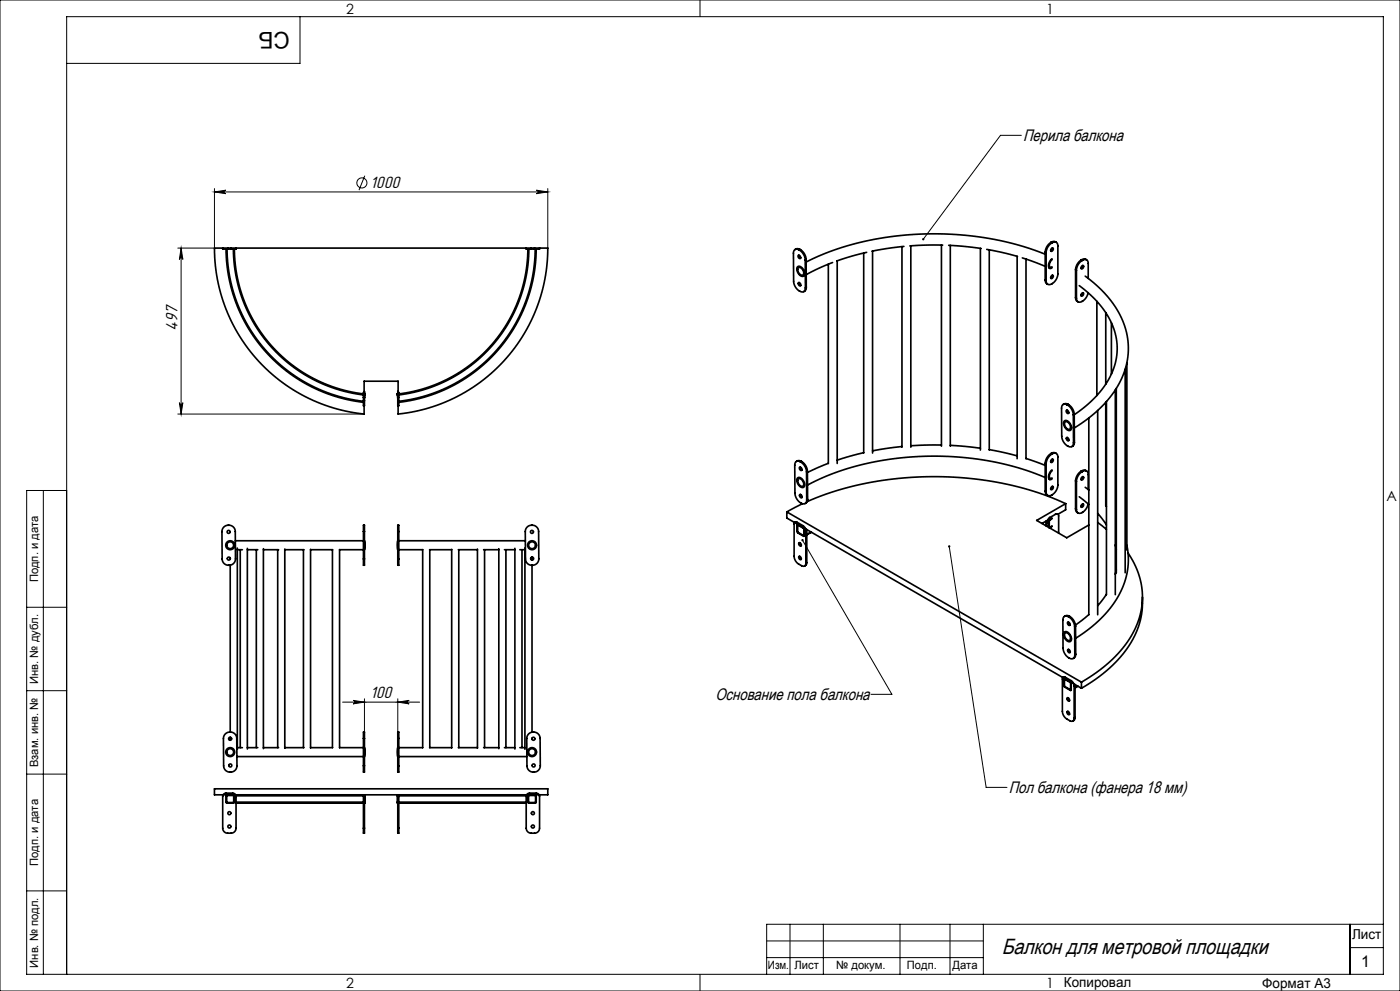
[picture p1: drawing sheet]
<svg xmlns="http://www.w3.org/2000/svg" width="420mm" height="297mm" viewBox="0 0 420 297" stroke-linecap="round" stroke-linejoin="round" font-family="sans-serif">
<g fill="none" stroke="#000" stroke-width=".3">
<path d="M0 0h420v297h-420zM90 5v14h-70M210 0v5M64.3 57.5l3.4-.5a.53 .53 0 0 0-.5 .5 .53 .53 0 0 0 .5 .5zM64.3 56.5v17.8l-11 .1M64.3 57.5h100M109.4 52.7l-1.7 4.3M160.9 57l3.4 .5-3.4 .5a.53 .53 0 0 0 .5-.5 .53 .53 0 0 0-.5-.5zM164.3 56.5v17.8M306.4 40.6h-6.3l-23.1 31.1M54.3 74.4l.6 3.4a.53 .53 0 0 0-.6-.5 .53 .53 0 0 0-.5 .5zM54.3 74.4v49.7"/>
<path d="M53.3 124.1h55.9M53.8 120.7a.53 .53 0 0 0 .5 .5 .53 .53 0 0 0 .6-.5l-.6 3.4zM13 147v145M20 147h-12v145h407v-287h-395v287M240.7 161.9l26.9 46.2h-6.3M284.8 163.8l11 72.2h6.3M8 182h12M8 207h12M102.8 210.4h23.1M105.9 209.9l3.4 .5-3.4 .6a.53 .53 0 0 0 .5-.6 .53 .53 0 0 0-.5-.5zM109.3 209.4v10M119.3 210.4l3.4-.5a.53 .53 0 0 0-.5 .5 .53 .53 0 0 0 .5 .6z"/>
<path d="M119.3 209.4v11.9M8 232h12M8 267h12M237 277v15M247 277v15M270 277v15M285 277v15M295 277v15M405 277v15M415 277h-185v15M210 292v5M230 282h65"/>
<path d="M230 287h65M405 284h10"/>
<circle cx="108.6" cy="54.8" r="1.51"/>
</g>
<g fill="#000">
<path d="M64.3 57.5l3.4-.5a.53 .53 0 0 0-.5 .5 .53 .53 0 0 0 .5 .5zM160.9 57l3.4 .5-3.4 .5a.53 .53 0 0 0 .5-.5 .53 .53 0 0 0-.5-.5z"/>
<path d="M54.3 74.4l.6 3.4a.53 .53 0 0 0-.6-.5 .53 .53 0 0 0-.5 .5zM53.8 120.7a.53 .53 0 0 0 .5 .5 .53 .53 0 0 0 .6-.5l-.6 3.4z"/>
<path d="M276.7 71.5l.1 .5 .2-.3-.2 .3a.35 .35 0 0 0 .4-.1 .35 .35 0 0 0 0-.5 .35 .35 0 0 0-.5 .1zM240.5 161.6a.35 .35 0 0 0 .1 .6 .35 .35 0 0 0 .5-.3 .35 .35 0 0 0-.5-.3l.1 .3zM284.5 163.5a.35 .35 0 0 0 .1 .6 .35 .35 0 0 0 .5-.3 .35 .35 0 0 0-.4-.4l.1 .4-.1-.4z"/>
<path d="M105.9 209.9l3.4 .5-3.4 .6a.53 .53 0 0 0 .5-.6 .53 .53 0 0 0-.5-.5zM119.3 210.4l3.4-.5a.53 .53 0 0 0-.5 .5 .53 .53 0 0 0 .5 .6z"/>
</g>
<g fill="none" stroke="#000" stroke-width=".5">
<path d="M66.8 74.4h-2.5a50 50 0 0 0 44.9 49.7v-2.5M66.8 74.4h1.5M66.8 74.4a.5 .5 0 0 0 .8 .3h.7M67.8 74.7a46.5 46.5 0 0 0 41.2 45.9M68.1 74.7a46.2 46.2 0 0 0 40.9 45.6M68.3 74.4h1M68.3 74.7h1M68.3 74.4v.3M69.3 74.4h1.5M69.3 74.4v.3M70 74.7a44.3 44.3 0 0 0 39 43.7M70.3 74.7a44 44 0 0 0 38.7 43.4"/>
<path d="M70.8 74.4a.5 .5 0 0 1-.8 .3h-.7M70.8 74.4h87.1M157.9 74.4a.5 .5 0 0 0 .8 .3h.7M157.9 74.4h1.5M158.4 74.7a44 44 0 0 1-38.8 43.4M158.7 74.7a44.3 44.3 0 0 1-39.1 43.7M159.4 74.4h1M159.4 74.4v.3M159.4 74.7h1M160.4 74.4h1.5M160.4 74.4v.3M160.6 74.7a46.2 46.2 0 0 1-41 45.6"/>
<path d="M160.9 74.7a46.5 46.5 0 0 1-41.3 45.9M161.9 74.4h2.4a50 50 0 0 1-44.9 49.7v-2.5M161.9 74.4a.5 .5 0 0 1-.9 .3h-.6M239.3 79.9a1.92 1.92 0 0 1 2 2.5 1.09 1.09 0 0 1-1.1 .4 1.09 1.09 0 0 1-.8-.9 1.71 1.71 0 0 1-.1-2zM239.5 76.6a.51 .51 0 0 1 .6 .2 .51 .51 0 0 1-.2 .7l-.4-.4zM239.7 76.5l.1 .5 .4 .3M239.7 74.9a1.02 1.02 0 0 0-1.2-.1 1.02 1.02 0 0 0-.5 1.1l.1 8.4a3.1 3.1 0 0 0 3 3.1l.4-.4 .1-.7M239.7 74.9l.2 .1M239.9 75l1.3 1.4 .4 1.5M240 74.7l-.7-.2-.8 .3M240 74.7l-.3 .2M240 74.7l.1 .1"/>
<path d="M240.1 74.8l1.3 1.4 .4 1.5M240.1 74.8l-.2 .2M241.6 77.9v8.4M241.8 77.7l-.2 .2M241.8 77.7l.1 8.4M248.5 79.2v59.7M249.8 78.7l-3.8 1.5-4.1 2.1M251.2 78.2v60.7M259.1 75.8v60M260 75.6l-8.9 2.6M261.8 75.2v60.6M270.6 73.9v60.1"/>
<path d="M271.2 73.9l-9.6 1.4M273.2 73.7v60.3M282.4 73.4v60.3M282.8 73.5l-9.8 .2M284.6 73.5l9.7 1M285.1 73.5v60.2M294.1 74.4v60.5M296 74.7l9.3 2.2M296.8 74.9v60M305.1 76.8v60.7M306.7 77.3l6.9 2.5M307.8 77.6v59.9"/>
<path d="M313.6 76.2a93.3 93.3 0 0 0-68.6 .8l-3.2 1.5M313.6 75.6l.2 .1M313.6 75.6v8.4M313.8 75.7v8.4M315.2 72.7l-1.1 1.1-.5 1.8M315.2 72.7l.3 .1M315.4 72.6l.7-.2 .8 .2M315.4 72.6l.3 .1M315.4 72.6l-.2 .1M315.4 74.5a.36 .36 0 0 1 .6 0 .36 .36 0 0 1-.1 .5 .38 .38 0 0 1-.6 .3 .38 .38 0 0 1 0-.7zM315.5 72.8l-1.1 1.1-.6 1.8M315.6 77.5l-.8 1.2a1.11 1.11 0 0 0 .4 1.8l.4-.2"/>
<path d="M315.6 77.9l-.6 .8a.73 .73 0 0 0-.3 .9 .73 .73 0 0 0 .8 .4h.1M315.7 72.7a1.02 1.02 0 0 1 1.2-.1 1.02 1.02 0 0 1 .5 1.1v8.4a3.1 3.1 0 0 1-3 3.1l-.4-.4-.2-.7M315.7 72.7l-.2 .1M315.7 74.3l-.1 .6-.4 .3M324.3 77.9l-1.2 1.4-.4 1.5M324.3 77.9l.3 .2M324.5 77.8l.7-.2 .8 .3M324.5 77.8l.3 .2M324.5 77.8l-.2 .1M324.5 79.8a.36 .36 0 0 1 .6-.1 .36 .36 0 0 1-.1 .6 .38 .38 0 0 1-.6 .2 .38 .38 0 0 1 0-.6zM324.6 78.1l-1.3 1.4-.4 1.5M324.8 78a1.02 1.02 0 0 1 1.2-.1 1.02 1.02 0 0 1 .5 1.1v4.4"/>
<path d="M324.8 78l-.2 .1M324.8 79.6l-.1 .5-.4 .3M239.5 80.3a1.37 1.37 0 0 1 1.4 .6 1.37 1.37 0 0 1-.1 1.5 1.57 1.57 0 0 1-1.3-2.1zM239.5 84.7a.51 .51 0 0 1 .7 .3 .51 .51 0 0 1-.3 .7l-.4-.5zM239.7 84.7l.2 .5 .3 .3M241.9 86.1l-.2 .8-.6 .5M241.9 86.1l-.3 .2M313.6 84l.1 .7 .6 .5M313.6 84l.2 .1M314.8 80.4h.1M315.4 82.7a.36 .36 0 0 1 .6-.1 .36 .36 0 0 1-.1 .6 .38 .38 0 0 1-.6 .2 .38 .38 0 0 1 0-.6zM315.7 82.5l-.1 .5-.4 .3"/>
<path d="M322.7 89.2l.1 .7 .6 .6M322.7 80.8v8.4M322.7 80.8l.2 .2M322.7 89.2l.2 .2M322.9 81v8.4M323.8 85.6a25.7 25.7 0 0 1 11.2 16.8 20.9 20.9 0 0 1-7.1 17.3l-2.3 2.1-3.3 2.5M324.5 87.9a.36 .36 0 0 1 .6 0 .36 .36 0 0 1-.1 .5 .38 .38 0 0 1-.6 .3 .38 .38 0 0 1 0-.7zM324.8 87.7l-.1 .6-.4 .3M325.6 82.8a29.2 29.2 0 0 1 12.7 18.7 24.1 24.1 0 0 1-8.2 20.8 43.9 43.9 0 0 1-7.8 6M326.4 87.7a3 3 0 0 1-2.9 2.8l-.4-.4-.2-.7M329.1 90.3v28.2M331.7 93.7v21.4"/>
<path d="M333.4 96.7v15.4M109 119.1v1M109 119.1h.3M109.2 117.4l.1 .2M109.2 117.6v-3.3h10.2v3.3M109.3 118l.2 .1M109.3 117.6a.5 .5 0 0 0-.3 .8v.7M109.3 117.6v1.5M109.3 119.1v1M109.3 118.1h.2M109.3 118.4h.1M109.4 118.4l-.1 1"/>
<path d="M109.5 118.1l-.1 .3M119.2 118.1v.3M119.2 118.4l.1 1M119.3 118l-.1 .1M119.3 117.6a.5 .5 0 0 1 .3 .8v.7M119.3 117.6v1.5M119.3 119.1v1M119.3 119.1h.3M119.3 118.1h-.1M119.3 118.4h-.1M119.4 117.4l-.1 .2M119.6 119.1v1"/>
<path d="M334.6 116.9v61.3M334.9 116.4v55.3M337.6 110.7v61M338.1 108.7v56.1M109 120.1v.7a.5 .5 0 0 0 .3 .8v-1.5M109 120.1h.3M119.3 120.1v.7a.5 .5 0 0 0 .3 .8v-1.5M119.3 120.1h.3M240.1 140l.1 .5 .4 .4M240.1 138.4a1.02 1.02 0 0 0-1.2-.1 1.02 1.02 0 0 0-.5 1.1l.1 8.4a3.1 3.1 0 0 0 2.9 3.1l.5-.4 .1-.7M240.1 138.4l.2 .1M240.3 138.5l1.2 1.4 .5 1.5"/>
<path d="M240.4 138.2l-.7-.2-.8 .3M240.4 138.2l-.3 .2M240.4 138.2l.1 .1M240.5 138.3l1.3 1.4 .4 1.6M240.5 138.3l-.2 .2M248.5 138.9l-6.3 2.7M259.1 135.7l-7.9 2.2M270.6 133.8l-8.8 1.3M282.4 133.4l-9.2 .2M285.1 133.5l9 .8M296.8 134.8l8.3 1.8M307.8 137.4l5.8 2.1"/>
<path d="M313.6 138.9l.2 .1M313.6 138.9v8.3M313.8 139v8.4M315.2 136l-1.2 1.4-.4 1.5M315.2 136l.3 .1M315.4 135.9l.7-.3 .8 .3M315.4 135.9l.3 .1M315.4 135.9l-.2 .1M315.4 137.8a.36 .36 0 0 1 .6-.1 .36 .36 0 0 1-.1 .6 .38 .38 0 0 1-.6 .3 .38 .38 0 0 1 0-.7zM315.5 136.1l-1.1 1.1-.6 1.8M315.7 136a1.02 1.02 0 0 1 1.2-.1 1.02 1.02 0 0 1 .5 1.1v8.4a3.1 3.1 0 0 1-3 3.1l-.4-.4-.2-.7M315.7 136l-.2 .1"/>
<path d="M315.7 137.6l-.1 .5-.4 .4M319.3 126.1a1.92 1.92 0 0 1 2.1 2.5 1.09 1.09 0 0 1-1.2 .4 1.09 1.09 0 0 1-.7-.9 1.71 1.71 0 0 1-.2-2zM319.5 126.5a1.37 1.37 0 0 1 1.4 .7 1.37 1.37 0 0 1-.1 1.5 1.58 1.58 0 0 1-1.3-2.2zM319.9 123a.51 .51 0 0 1 .6 .3 .51 .51 0 0 1-.2 .6l-.4-.4zM319.9 131.2a.51 .51 0 0 1 .7 .3 .51 .51 0 0 1-.3 .6l-.3-.4zM320.1 122.9l.1 .6 .4 .3M320.1 121.3a1.02 1.02 0 0 0-1.2-.1 1.02 1.02 0 0 0-.4 1.1v8.4a3.1 3.1 0 0 0 3 3.2l.4-.5 .2-.7M320.1 121.3l.2 .1M320.2 131.1l.1 .6 .4 .3M320.3 121.4l1.1 1.1 .6 1.8M320.4 121.2l-.7-.2-.7 .2M320.4 121.2l-.3 .1"/>
<path d="M320.4 121.2l.2 .1M320.6 121.3l1.2 1.4 .5 1.5M320.6 121.3l-.3 .1M322 124.3l.1 8.4M322.3 124.2l-.3 .1M322.3 124.2v8.4M322.3 132.6l-.1 .7-.6 .5M322.3 132.6l-.2 .1M326.6 125.3v58.9l-4 3.1M329.3 123v61.2M331.7 120.6v31l.2 .2M331.9 120.3v57.9"/>
<path d="M67.2 157.9a2.02 2.02 0 0 1 2.2-.4 2.02 2.02 0 0 1 1.2 1.8v8.2a2 2 0 0 1-1.9 1.9 2 2 0 0 1-2.1-1.9v-8.2l.2-.8zM109 159.3v-1a.53 .53 0 0 1 .3-.9v1.9M109 159.3h.3M109 159.3v8.2M109.3 159.3v8.2M119.3 159.3v-1a.53 .53 0 0 1 .3-.9v1.9M119.3 159.3v8.2M119.3 159.3h.3M119.6 159.3v8.2M158.2 157.9a2.02 2.02 0 0 1 2.1-.4 2.02 2.02 0 0 1 1.3 1.8v8.2a2 2 0 0 1-1.9 1.9 2 2 0 0 1-2.1-1.9v-8.2l.1-.8zM236 153.4l88.4 51M236 153.4v1.9l88.4 51"/>
<path d="M239.2 157.2l2 1.1v2.4l-2-1.2zM239.3 143.2a1.92 1.92 0 0 1 2 2.5 1.09 1.09 0 0 1-1.1 .4 1.09 1.09 0 0 1-.8-1 1.71 1.71 0 0 1-.1-1.9zM239.3 157.4l1.8 1v2.1l-1.8-1zM239.5 143.6a1.37 1.37 0 0 1 1.4 .6 1.37 1.37 0 0 1-.1 1.5 1.57 1.57 0 0 1-1.3-2.1zM239.9 140.1a.51 .51 0 0 1 .6 .2 .51 .51 0 0 1-.2 .7l-.4-.4zM239.9 148.3a.51 .51 0 0 1 .6 .2 .51 .51 0 0 1-.2 .7l-.4-.4zM240.1 148.2l.2 .5 .3 .3M240.7 151l-4.7 2.4M241.8 159.1l-.6-1.3-2.1-1.3a.54 .54 0 0 0-.6 0 .54 .54 0 0 0-.3 .5v10l.8 1.5 1.4 1a.81 .81 0 0 0 1 .1 .81 .81 0 0 0 .4-.8M241.8 159.1v9.7M242 141.4v8.4M242 158.7v.2"/>
<path d="M242 158.9l-.2 .2M242 158.9v9.7M242.2 150.3a100.8 100.8 0 0 1 76.2 0l1.3 .6M242.2 141.3l.1 8.4M242.2 141.3l-.2 .1M242.3 149.7l-.2 .7-.6 .5M242.3 149.7l-.3 .1M243.3 159.5l-1.3 .6M243.4 159.5l-1.4 .8M313.6 143.1a89.6 89.6 0 0 0-67.6 .4l-3.7 1.9M313.6 147.2l.1 .8 .6 .5M313.6 147.2l.2 .2"/>
<path d="M313.8 156.5v1.1M313.8 156.5l.3 .2M313.8 156.2v.3M314.1 156.7v1M314.1 156l-1.5 .9M314.5 156.2l.1 .1M314.6 156.3v1.8M314.8 155.7l.1 .1M314.8 158.1h.1M314.8 143.7h.1M314.9 155.1h.1M314.9 155.8l-.3 .5"/>
<path d="M314.9 155.1l-.6 .7-.2 .9M315.4 145.9a.36 .36 0 0 1 .6 0 .36 .36 0 0 1-.1 .6 .38 .38 0 0 1-.6 .2 .38 .38 0 0 1 0-.6zM315.6 140.8l-.8 1.1a1.11 1.11 0 0 0 .4 1.8l.4-.1M315.6 141.1l-.6 .9a.73 .73 0 0 0-.3 .8 .73 .73 0 0 0 .8 .5l.1-.1M315.6 155.5l-.8 .6v2M315.6 155.3l-.7 .5M315.6 157.6l-.7 .5M315.6 157.8l-.6 .5M315.7 145.8l-.1 .5-.4 .3M316.6 154l.1 .1M316.7 154.1a.54 .54 0 0 1 .6-.1 .54 .54 0 0 1 .3 .6v5.2M316.7 154.1l-1.8 1"/>
<path d="M317.2 154h.1M319.7 150.9l-8.7 5.1 9 5.2 6.6-3.9M319.7 150.9v1.9l-2.3 1.3M322.7 152.5l.1 .7 .6 .5M322.7 144.1l.2 .2M322.7 152.5l.2 .1M322.7 144.1v8.4M322.9 144.3v8.3M323.8 148.9l2.8 2.3M324.3 141.2l-1.1 1.1-.5 1.8M324.3 141.2l.3 .2M324.5 141.1l.7-.2 .8 .3"/>
<path d="M324.5 141.1l.3 .2M324.5 141.1l-.2 .1M324.5 143a.36 .36 0 0 1 .6 0 .36 .36 0 0 1-.1 .6 .38 .38 0 0 1-.6 .2 .38 .38 0 0 1 0-.6zM324.5 151.2a.36 .36 0 0 1 .6 0 .36 .36 0 0 1-.1 .5 .38 .38 0 0 1-.6 .3 .38 .38 0 0 1 0-.7zM324.6 141.4l-1.3 1.4-.4 1.5M324.8 141.3a1.02 1.02 0 0 1 1.2-.1 1.02 1.02 0 0 1 .5 1v4.5M324.8 141.3l-.2 .1M324.8 142.9l-.1 .5-.4 .3M324.8 151l-.1 .6-.4 .3M325.6 146l1 .9M326.4 151a3 3 0 0 1-2.9 2.8l-.4-.4-.2-.8M329.3 153.9l2.6 3.4"/>
<path d="M329.3 156.6l2.6 2M69.1 167.3v.3M69.1 169.4v50M70.6 162.1h38.4M71.2 164.7h1.5M71.2 164.3v60.3M72.1 164.7v59.4M74.2 164.7h3.1M74.2 164.3v60.2M76.9 164.7v59.4M79 164.7h4.6M79 164.4v60"/>
<path d="M83.3 164.7v59.4M85.4 164.7h5.8M85.4 164.5v59.8M91 164.7v59.4M93.2 164.7h6.6M93.2 164.6v59.6M99.7 164.7v59.4M101.9 164.7v59.4h7.1M101.9 164.7h7.1M109 167.5v1a.53 .53 0 0 0 .3 .9v-1.9M109 167.5h.3M109.3 162.1v2.6"/>
<path d="M119.3 167.5v1a.53 .53 0 0 0 .3 .9v-1.9M119.3 162.1v2.6M119.3 167.5h.3M119.6 162.1h38M119.6 164.7h7.2M126.8 164.7v59.4h-7.2M128.9 164.7h6.6M128.9 164.7v59.4M135.5 164.6v59.6M137.5 164.7h5.7M137.6 164.7v59.4M143.2 164.5v59.8"/>
<path d="M145.1 164.7h4.5M145.4 164.7v59.4M149.6 164.4v60M151.3 164.7h3.2M151.8 164.7v59.4M154.5 164.3v60.2M156 164.7h1.5M156.6 164.7v59.4M157.5 164.3v60.3M159.6 167v.9M159.6 169.4v50M239.7 162.7a.5 .5 0 0 1 .6 .3 .5 .5 0 0 1-.2 .6l-.4-.4z"/>
<path d="M239.7 166.8a.5 .5 0 0 1 .6 .3 .5 .5 0 0 1-.2 .6l-.4-.4zM239.9 162.6l.1 .6 .4 .3M239.9 166.7l.1 .6 .4 .3M242 168.6l-.1 .6-.5 .4M242 168.6l-.2 .2M331.9 178.1l-2.6 3.4M334.6 163.3l.3 1.4M334.9 170.7l-.3 1.4M338.1 163.4a23.3 23.3 0 0 1-7.2 21.4 43.3 43.3 0 0 1-8.2 6.5M338.4 165.8a22.6 22.6 0 0 1-1.6 28.4 44.1 44.1 0 0 1-12.4 10.2M342.7 178.9a25.8 25.8 0 0 1-9 20.6 48.3 48.3 0 0 1-9.3 6.8M319.3 189.4a1.92 1.92 0 0 1 2.1 2.5 1.09 1.09 0 0 1-1.2 .4 1.09 1.09 0 0 1-.7-1 1.71 1.71 0 0 1-.2-1.9z"/>
<path d="M319.5 189.7a1.37 1.37 0 0 1 1.4 .7 1.37 1.37 0 0 1-.1 1.6 1.58 1.58 0 0 1-1.3-2.3zM320.3 186.5a.51 .51 0 0 1 .6 .3 .51 .51 0 0 1-.2 .6l-.4-.4zM320.3 194.7a.51 .51 0 0 1 .7 .3 .51 .51 0 0 1-.3 .6l-.4-.4zM320.5 186.4l.1 .6 .4 .3M320.5 184.8a1.02 1.02 0 0 0-1.2-.1 1.02 1.02 0 0 0-.4 1.1v8.4a3.1 3.1 0 0 0 3 3.2l.4-.4 .1-.8M320.5 184.8l.2 .1M320.6 194.6l.1 .6 .4 .3M320.7 184.9l1.3 1.4 .4 1.5M320.8 184.7l-.7-.2-.7 .2M320.8 184.7l-.3 .1M320.8 184.7l.2 .1M321 184.8l1.2 1.4 .5 1.5"/>
<path d="M321 184.8l-.3 .1M322.4 187.8v8.4M322.7 187.7l-.3 .1M322.7 187.7v8.4M322.7 196.1l-.1 .7-.6 .5M322.7 196.1l-.3 .1M67.7 219.9a2.02 2.02 0 0 1 2.1-.4 2.02 2.02 0 0 1 1.2 1.8l.1 8.2a2 2 0 0 1-2 1.9 2 2 0 0 1-2-1.9l-.1-8.2 .2-.8zM158.7 219.9a2.02 2.02 0 0 1 2.1-.4 2.02 2.02 0 0 1 1.2 1.8l.1 8.2a2 2 0 0 1-2 1.9 2 2 0 0 1-2-1.9l-.1-8.2 .2-.8zM319.3 203.6l1.9 1v2.1l-1.8-1zM319.4 203.4l-.2 .1v2.2l2 1.2 .2-2.1-.3-.4M320.1 209.2a.5 .5 0 0 1 .7 .2 .5 .5 0 0 1-.3 .7l-.4-.4zM320.1 213.3a.5 .5 0 0 1 .7 .2 .5 .5 0 0 1-.3 .7l-.4-.5z"/>
<path d="M320.4 209.1l.1 .6 .4 .3M320.4 213.2l.1 .5 .4 .3M322.2 205.5l-.5-1.2-2.1-1.3a.54 .54 0 0 0-.6-.1 .54 .54 0 0 0-.3 .6v9.9l.7 1.6 1.5 1a.81 .81 0 0 0 1 .1 .81 .81 0 0 0 .3-.9M322.2 205.5v9.7M322.5 205.2v.2M322.5 215.1l-.1 .6-.5 .4M322.5 205.4l-.3 .1M322.5 215.1l-.3 .1M322.5 205.4v9.7M323.3 205.6l-.8 .5M323.4 205.7l-.9 .5M324.4 204.4v1.9"/>
<path d="M64.3 236.4h100v1.8h-100zM67.1 238l.5-.3h2.2a1 1 0 0 1 1 1v9.5a1.5 1.5 0 0 1-1.5 1.5h-1a1.5 1.5 0 0 1-1.5-1.5v-9.5zM68 238.4h2.1v2.1h-2.1zM68.1 238.2l-.3 .3v2l.3 .2 2.2-.1v-2.2l-.3-.2M69.1 221v.9M70.8 238.5h38.2M71.1 226.7h37.9M71.2 224.1h1.5M74.2 224.1h3.1M79 224.1h4.6M85.4 224.1h5.8M93.2 224.1h6.6"/>
<path d="M109 229.5v1a.53 .53 0 0 0 .3 .9v-1.9M109 221.3v-1a.53 .53 0 0 1 .3-.9v1.9M109 238.2v.5M109 221.3h.3M109 229.5h.3M109 221.3v8.2M109 238.7v9.5M109 238.7h.3M109.3 224.1v2.6M109.3 238.2v.5M109.3 221.3v8.2M109.3 238.7v9.5"/>
<path d="M109.3 238.5h.2M109.4 238.2l.1 .3M109.5 238.5v1.9M119.2 238.5v1.9M119.2 238.5h.1M119.2 238.2v.3M119.3 221.3v-1a.53 .53 0 0 1 .3-.9v1.9M119.3 229.5v1a.53 .53 0 0 0 .3 .9v-1.9M119.3 224.1v2.6M119.3 238.2v.5M119.3 221.3h.3M119.3 229.5h.3"/>
<path d="M119.3 221.3v8.2M119.3 238.7v9.5M119.3 238.7h.3M119.6 226.7h38.5M119.6 238.2v.5M119.6 238.5h38.3M119.6 221.3v8.2M119.6 238.7v9.5M128.9 224.1h6.6M137.5 224.1h5.7M145.1 224.1h4.5M151.3 224.1h3.2"/>
<path d="M156 224.1h1.5M158.2 238l.5-.3h2.2a1 1 0 0 1 1 1v9.5a1.5 1.5 0 0 1-1.5 1.5h-1a1.5 1.5 0 0 1-1.5-1.5v-9.5zM158.6 238.4h2v2.1h-2zM158.7 238.2l-.3 .3v2l.3 .2 2.1-.1 .1-2.2-.3-.2M159.6 221.3v.3M70.8 240.7h38.2M70.8 240.4h38.2M109 248.2v.7a.5 .5 0 0 0 .3 .8v-1.5M109 248.2h.3M109.3 240.4h.2M109.5 240.4l-.2 .3M119.2 240.4l.1 .3"/>
<path d="M119.2 240.4h.1M119.3 248.2v.7a.5 .5 0 0 0 .3 .8v-1.5M119.3 248.2h.3M119.6 240.7h38.3M119.6 240.4h38.3"/>
<circle cx="68.6" cy="159.4" r=".45"/>
<circle cx="159.6" cy="159.4" r=".45"/>
<circle cx="68.6" cy="167.4" r=".45"/>
<circle cx="69.1" cy="163.4" r="1.03"/>
<circle cx="69.1" cy="163.4" r="1.34"/>
<circle cx="159.6" cy="163.4" r="1.03"/>
<circle cx="159.6" cy="163.4" r="1.34"/>
<circle cx="159.6" cy="167.4" r=".45"/>
<circle cx="69" cy="221.4" r=".45"/>
<circle cx="69.1" cy="225.4" r="1.03"/>
<circle cx="69.1" cy="225.4" r="1.34"/>
<circle cx="69.1" cy="229.4" r=".45"/>
<circle cx="159.6" cy="225.4" r="1.03"/>
<circle cx="159.6" cy="225.4" r="1.34"/>
<circle cx="160" cy="221.4" r=".45"/>
<circle cx="160.1" cy="229.4" r=".45"/>
<circle cx="68.8" cy="243.7" r=".45"/>
<circle cx="68.8" cy="247.7" r=".45"/>
<circle cx="159.9" cy="247.7" r=".45"/>
<circle cx="159.9" cy="243.7" r=".45"/>
</g>
<text font-size="6.9" x="86.9" y="9.4" transform="rotate(-180 86.9 9.4)">СБ</text>
<text font-size="6.6" x="300.5" y="285.8">Балкон для метровой площадки</text>
<g font-size="5.1">
<text x="111.1" y="56.4">1000</text>
<text x="53.2" y="99.3" transform="rotate(-90 53.2 99.3)">497</text>
<text x="111" y="209.3">100</text>
</g>
<g font-size="5">
<text x="306.9" y="42.2">Перила балкона</text>
<text x="214.6" y="209.7">Основание пола балкона</text>
<text x="302.6" y="237.6">Пол балкона (фанера 18 мм)</text>
</g>
<text font-size="4.8" x="408.3" y="289.7">1</text>
<g font-size="4.2">
<text x="103.8" y="4.2">2</text>
<text x="313.8" y="4.2">1</text>
<text x="415.9" y="150.2">A</text>
<text x="103.8" y="296.2">2</text>
<text x="313.8" y="296.2">1</text>
</g>
<g font-size="4.1">
<text x="405.6" y="281.5">Лист</text>
<text x="319.2" y="295.9">Копировал</text>
<text x="378.7" y="296">Формат А3</text>
</g>
<g font-size="3.4">
<text x="11.4" y="174.5" transform="rotate(-90 11.4 174.5)">Подп. и дата</text>
<text x="11.4" y="205" transform="rotate(-90 11.4 205)">Инв. № дубл.</text>
<text x="11.4" y="229.9" transform="rotate(-90 11.4 229.9)">Взам. инв. №</text>
<text x="11.4" y="259.5" transform="rotate(-90 11.4 259.5)">Подп. и дата</text>
<text x="11.4" y="290" transform="rotate(-90 11.4 290)">Инв. № подл.</text>
<text x="230.4" y="290.4">Изм.</text>
<text x="238.3" y="290.4">Лист</text>
<text x="250.9" y="290.4">№ докум.</text>
<text x="272.1" y="290.4">Подп.</text>
<text x="285.7" y="290.5">Дата</text>
</g>
</svg>
